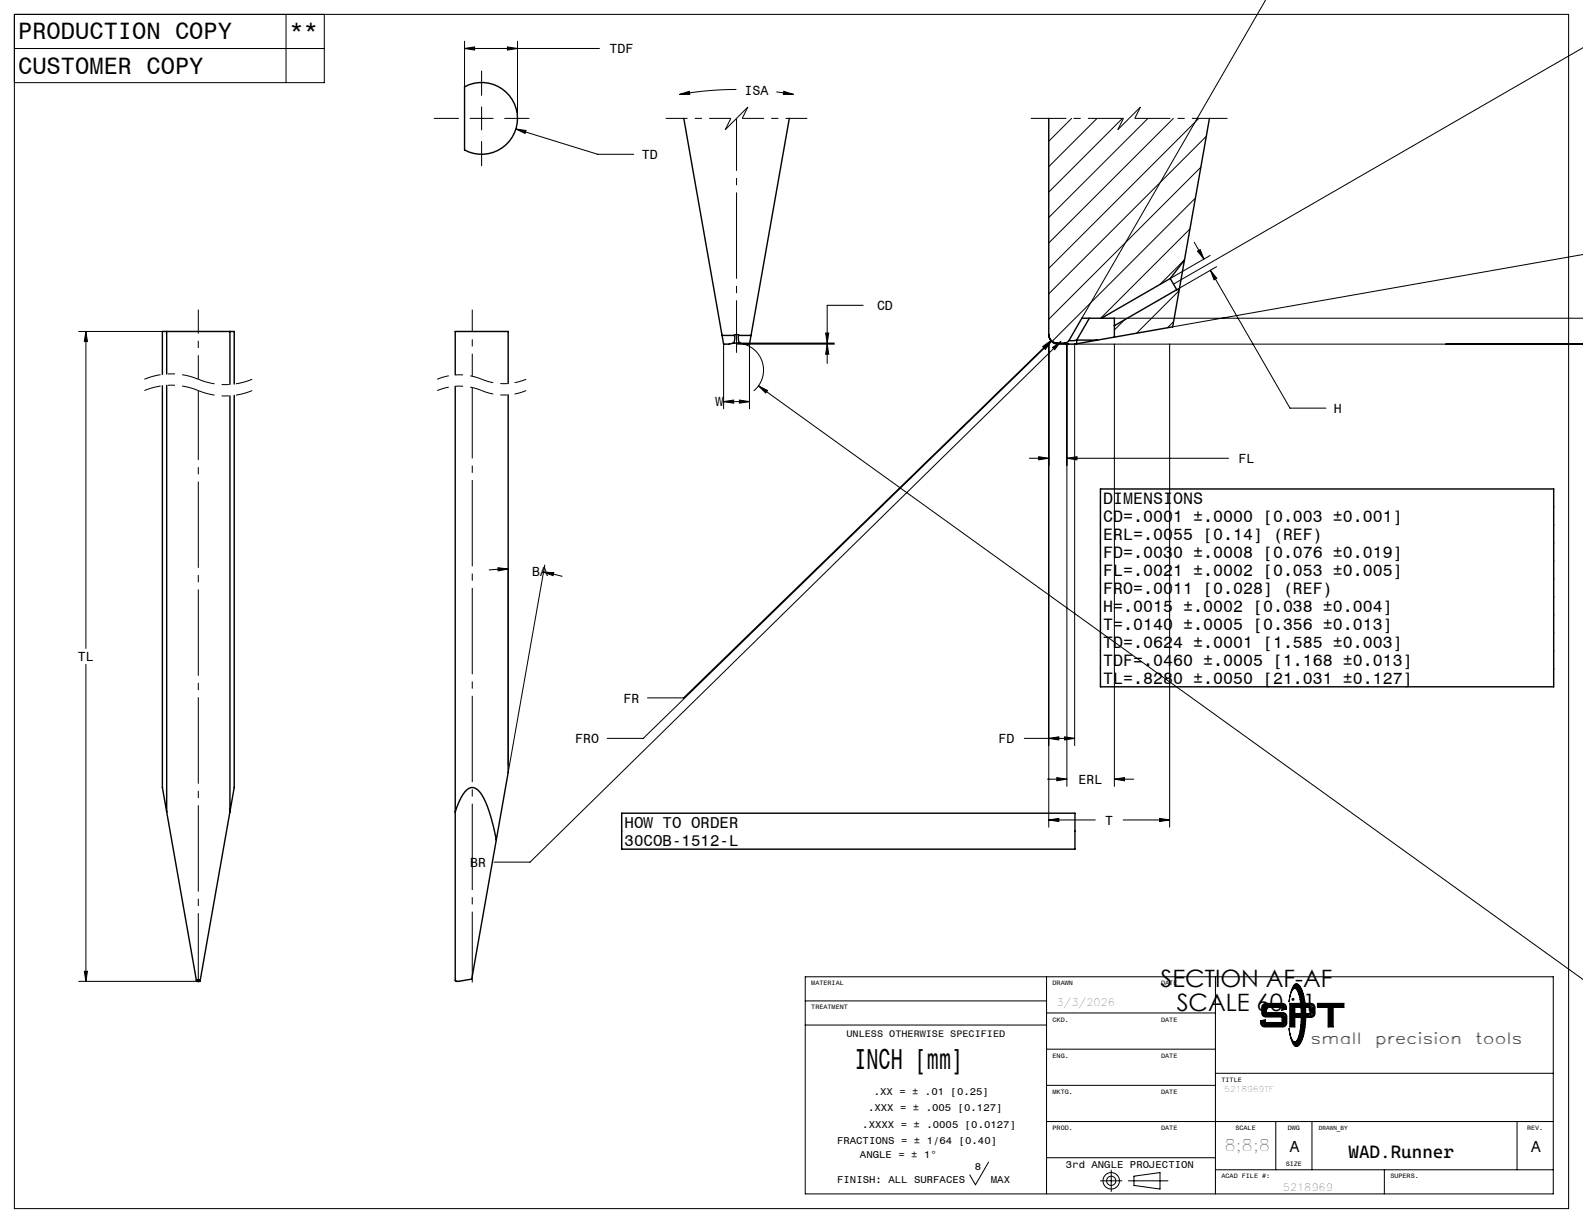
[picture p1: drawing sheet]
<svg xmlns="http://www.w3.org/2000/svg" width="279mm" height="216mm" viewBox="0 0 279 216" stroke-linecap="round" stroke-linejoin="round" font-family="sans-serif">
<g fill="none" stroke="#000" stroke-width=".25">
<path d="M82 15.3a6.3 6.3 0 0 1 9.3 5.6 6.3 6.3 0 0 1-9.3 5.6zM120.7 20.9l6.7 38.3M139.3 20.9l-6.7 38.3M185.1 20.9v38.1M213.5 20.9l-4.4 25M29.4 58.5h-.7v7.6M29.4 58.5v7.5M29.4 58.5h11.2M40.6 58.5h.7v9.3M40.6 58.5v9.4M127.4 59.2l.3 1.6 1.6-.2M127.4 59.2h2.1"/>
<path d="M129.5 59.2h.1a.68 .68 0 0 1 .9 0l-.2 .1v.6l.2 .6 .2 .1h-1.4M129.5 59.2h.1a1.37 1.37 0 0 1-.3 1.4M130.5 59.2h2.1M132.6 59.2l-.3 1.6-1.6-.2M185.1 59a1.52 1.52 0 0 0 1.5 1.6M185.1 59v.2a1.68 1.68 0 0 0 .9 1.4h.1M192.3 56.2l-2.3 3.8M194.4 56.2h2.3v1.3M194.4 56.2h-3.5l-2.2 3.9M196.7 57.5v2M206.5 49.2l1.2 1.9M206.5 49.2l-12.1 7"/>
<path d="M207.7 51.1l-11 6.4M208.1 51.1h-.4M208.1 51.1l-1.1 6.6-13.3 2.3M209.1 45.9l-1 5.2M209.1 45.9l-2.6 3.3M28.7 68.1v70.9l.7 4.3M29.4 68v75.3M40.6 69.9v73.4M41.3 69.8v69.2l-.7 4.3M80.3 66.2v-7.7h9.4v9.2M80.3 68.2v104.8l.2 .2 2.8-.4 4.3-24.5M89.7 69.7v66.7l-2.1 11.9"/>
<path d="M186.1 60.6l.7 .1h3.2M186.6 60.6h-.5M186.6 60.6h1.3M187.9 60.6l.7 .1M188.7 60.1l-.5 .4-.3 .1M190 60l-1.3 .1M190 60v.7M190 60h3.7M193.7 60l-3.7 .7M194.2 86.3h80v34.9h-80zM29.4 143.3l5.3 29.7M40.6 143.3l-5.3 29.7"/>
<path d="M80.3 143.3l.7-1.8a3.7 3.7 0 0 1 2.2-2.5 2.52 2.52 0 0 1 2.2 1.9l.7 1.6 .6 2 .9 3.8M109.7 143.6h80v6.3h-80zM34.7 173v.2h.2M34.7 173h.2M34.9 173.2h.2M34.9 173h.2M34.9 173v.2M35.1 173v.2M35.1 173h.2M35.3 173v.2h-.2M80.5 173.2h.1"/>
</g>
<g fill="none" stroke="#000" stroke-width=".18">
<path d="M223.4 0l-32.5 56.2M2.5 8.6h54.7M2.5 2.5h274.4v210.9h-274.4zM50.5 2.5v12.1M57.2 2.5v12.1h-54.7M82 8.6l1.8-.3v.5zM82 7.3v8M82 8.6h23.8M85 12.5v4.3M85 18.9v4M89.6 8.3l1.7 .3-1.7 .2zM91.3 7.3v13.6"/>
<path d="M119.9 16.7l1.8-.6v.6zM130 15.8a57.9 57.9 0 0 0-10.1 .9M137 16.2l3.1 .5M138.3 16.1l1.8 .6h-1.8zM279.4 8.4l-72.2 41.7M76.6 20.9h4.3M83 20.9h4M85 25v4.3M89.1 20.9h4.3M91.1 22.8l1.7 .2-.1 .6zM91.1 22.8l14.4 4.4h6.4M189.1 20.9l-4 4"/>
<path d="M193.6 20.9l-8.5 8.5M198.1 20.9l-13 13M202.6 20.9l-17.5 17.5M207.1 20.9l-22 22M211 35l-25.3 25.3M211.6 20.9l-26.5 26.5M211.9 29.5l-26.8 26.9M212.9 24.1l-27.8 27.8M13.9 58.5h27.4M15.2 58.5v56M15.2 58.5l.2 1.8h-.5zM145.7 58.8h.6l-.3 1.8z"/>
<path d="M152.4 53.9h-6.4v6.7M196.7 56.2h82.7M198.5 56.5l-1.8 1.8M207.1 56.8l-1 1.1M208.1 51.3l-7.5 7.5M209.1 45.9l-4.4 4.3M210 40.4l-15.7 15.8M210.8 42.8l1.7 2.9M211.4 44.3l.4-.2 .7 1.6zM213.6 45.1l-7 4M213.6 47.7l1.2 1.4-.5 .3zM213.6 47.7l14.1 24.4h6.3"/>
<path d="M214.7 47.1l-6.9 4M279.4 44.9l-72.4 12.8M127.7 60.8v11.4M127.7 70.9h4.6M127.7 70.9h.1M127.7 70.9l1.8-.3v.6zM130 60.8h17.3M130 60.6h17.3M130.5 70.6l1.8 .3-1.8 .3zM131.3 60.8a4.8 4.8 0 0 1 1.7 8.2M132.3 60.8v11.4M133.9 68.1l145.5 104.8"/>
<path d="M133.9 68.1l1.6 .8-.4 .5zM146 60.8l.3 1.7h-.6zM146 60.8v3.4M184.1 61.1l1.4-1-1 1.4zM184.1 61.3l1.5-1.1-1.1 1.5zM185.1 60.8v85.2M185.5 60.1l-64.9 63.1h-6.3M185.6 60.2l-72.1 70.2h-6.3M185.8 61.3l1.4-1-1 1.4zM187.2 60.3l-93.6 91.9h-6.4M188.3 60.8v78M196.7 60.8v78"/>
<path d="M206.4 60.8v85.2M279.4 60.8h-89.7v70.8M96.2 99.7l-6.5 36.7M181.7 80.9h3.4M183.3 80.6l1.8 .3-1.8 .3zM188.3 80.9l1.8-.3v.6zM188.3 80.9h28.5M15.2 117.3v55.9M87.9 100.2l1.8 .3-1.8 .3zM89.7 100.5l-3.4 .1M89.7 100.5v34.6M95.9 101l1.8 .1-.1 .5z"/>
<path d="M95.9 101l3.4 .8M180.8 130.4h8.9M184.9 137.5h3.4M185.1 130.3l1.8-.2v.5zM186.5 137.3l1.8 .3-1.8 .2zM187.9 130.1l1.8 .2-1.8 .3zM196.7 137.6l1.8-.3v.5zM196.7 137.5h3.4M185.1 144.7l1.8-.2v.5zM185.1 144.8h8.2M198.2 144.8h8.2M204.7 144.5l1.7 .2-1.7 .3z"/>
<path d="M13.9 173.2h21.1M14.9 171.5h.5l-.2 1.7zM142.1 172.4h132.1v38.4h-132.1zM142.1 176.7h42.6M184.7 172.4v38.4M184.7 178.8h29.8M214.5 172.4v38.4M222.9 177.3l.5-.2h2.9a.79 .79 0 0 1 .8 1l-.9 .2v-.5h-2.7v.9h2.9a.72 .72 0 0 1 .7 .8v1.1a.72 .72 0 0 1-.7 .7h-3.2a.72 .72 0 0 1-.7-.7v-.4l.8-.2v.5h3v-1h-2.9a.72 .72 0 0 1-.7-.7v-1.1zM223 177.4l.4-.1h2.9a.61 .61 0 0 1 .6 .7l-.5 .2v-.5h-3v1.2h3a.58 .58 0 0 1 .6 .6v1.1a.58 .58 0 0 1-.6 .5h-3.2a.64 .64 0 0 1-.6-.8l.6-.1v.4h3.2v-1.2h-3a.58 .58 0 0 1-.6-.6v-1.1zM223.1 177.6l.3-.2h2.9l.3 .1 .2 .4-.3 .1v-.5h-3.3v1.5l3.4 .1 .2 .4-.1 1.4-.3 .1h-3.2l-.3-.1-.1-.5h.3v.4h3.5v-1.5l-3.4-.1-.2-.4zM223.1 177.8v1.1M223.4 179.1h3"/>
<path d="M226.6 177.7l.1 .2M226.7 179.4v1.3M227.6 177.1h1.9v.7h-1v1.1h1.1v.7h-1.1v1.7h-.9zM227.8 177.3h1.5l.1 .4h-1v1.4h1v.4h-1v1.6h-.6zM227.9 177.4h1.3v.1h-.9v1.7h1v.1h-1v1.7h-.4zM228.1 177.5v3.4M228.4 173.8a.69 .69 0 0 1 1.1 .5 13.7 13.7 0 0 1 0 9.9 .73 .73 0 0 1-.7 .6 .73 .73 0 0 1-.7-.7l-.3-.9-.3-1.6a3 3 0 0 0 1 2.3h.1a3.3 3.3 0 0 0 .9-2.4 12.8 12.8 0 0 0-.6-6.8 .45 .45 0 0 0-.5-.2 .45 .45 0 0 0-.4 .4l-.5 2 .5-2.2zM228.5 174a.51 .51 0 0 1 .6-.1 .51 .51 0 0 1 .3 .4 13.5 13.5 0 0 1 0 9.8l-.3 .4a.47 .47 0 0 1-.5 .1 .47 .47 0 0 1-.3-.4l-.1-.2a.67 .67 0 0 0 1-.6 14.4 14.4 0 0 0-.1-8.6 .6 .6 0 0 0-.9-.4zM228.6 174.1a1.91 1.91 0 0 1 1.1 1.8 15 15 0 0 1-.3 7.7l-.4 .5-.4 .2M228.8 174l-.3 .2a1.65 1.65 0 0 1 1.1 1.6 14.2 14.2 0 0 1-.4 7.9l-.3 .4-.4 .1 .3 .3M228.8 174h.1M228.8 174l.4 .2a8.5 8.5 0 0 1 1 5 8.5 8.5 0 0 1-1 5l-.4 .3"/>
<path d="M230.4 177.1h1a.72 .72 0 0 1 .7 .7v1.1a.72 .72 0 0 1-.7 .7h-.8v-.7l.5-.1 .1-.7-.2-.2-.5-.1zM230.6 177.3h.8a.58 .58 0 0 1 .6 .5v1.1a.58 .58 0 0 1-.6 .6h-.7v-.4l.4-.1 .2-.2v-.7l-.1-.4h-.6zM230.8 177.4h.7l.3 .4v1.3l-.3 .2h-.6v-.1l.3-.1 .3-.2v-1a.58 .58 0 0 0-.7-.4zM231.4 177.6l.3 .2v1.2l-.3 .2M232.5 177.1h4.7v.7h-1.9v3.5h-.9v-3.5h-1.9zM232.7 177.3h4.4v.4h-1.9v3.4h-.6v-3.4h-1.9zM232.8 177.4h4.1v.1h-1.9v3.5h-.3v-3.5h-1.9zM234.9 177.6v3.3M142.1 181h42.6M184.7 191.6h29.8M184.7 198h89.5M184.7 185.2h29.8"/>
<path d="M214.5 189.5h59.7M222.9 180.5v.2M223.2 180.9h3.2M225.2 198v8.5M228.8 184.5h.1M231.6 198v8.5M267.8 198v8.5M174.5 205.2l-2.3 4-1-1.8M184.7 204.4h29.8M194.2 208.5h3.8M196.1 206.6v3.7M199.2 208.5h6.9"/>
<path d="M200.1 207.6l4.6-.6v2.9l-4.6-.6zM214.5 206.5h59.7M244.3 206.5v4.3"/>
<circle cx="196.1" cy="208.5" r=".81"/>
<circle cx="196.1" cy="208.5" r="1.45"/>
</g>
<path d="M85 68.9a10.2 10.2 0 0 0-7.8 0M85 66.9a10.2 10.2 0 0 0-7.8 0M92.9 68.9a10.2 10.2 0 0 1-7.9 0M92.9 66.9a10.2 10.2 0 0 1-7.9 0" fill="none" stroke="#000" stroke-width=".18" stroke-dasharray="6.3 1.3 1.3 1.3" stroke-dashoffset="4.2" stroke-linecap="butt"/>
<path d="M35 68.9a12.4 12.4 0 0 0-9.5 0M35 66.9a12.4 12.4 0 0 0-9.5 0M44.5 68.9a12.4 12.4 0 0 1-9.5 0M44.5 66.9a12.4 12.4 0 0 1-9.5 0" fill="none" stroke="#000" stroke-width=".18" stroke-dasharray="6.3 1.3 1.3 1.3" stroke-dashoffset="3.4" stroke-linecap="butt"/>
<path d="M129 20.9h-11.5M142.5 20.9h-11.5" fill="none" stroke="#000" stroke-width=".18" stroke-dasharray="6.3 1.3 1.3 1.3" stroke-dashoffset="2.5" stroke-linecap="butt"/>
<path d="M132 18.9l-2 2M201.3 18.9l-2 2M128 22.9l1-2M130 20.9l-2 2M131 20.9l1-2M197.3 22.9l1-2M199.3 20.9l-2 2M200.3 20.9l1-2" fill="none" stroke="#000" stroke-width=".18" stroke-dasharray="6.3 1.3 1.3 1.3" stroke-linecap="butt"/>
<path d="M198.3 20.9h-16.4M216.6 20.9h-16.3" fill="none" stroke="#000" stroke-width=".18" stroke-dasharray="6.3 1.3 1.3 1.3" stroke-dashoffset=".1" stroke-linecap="butt"/>
<path d="M83.4 68.4v105" fill="none" stroke="#000" stroke-width=".18" stroke-dasharray="15.2 1.3 1.3 1.3" stroke-dashoffset="2.7" stroke-linecap="butt"/>
<path d="M83.4 54.7v11.7" fill="none" stroke="#000" stroke-width=".18" stroke-dasharray="15.2 1.3 1.3 1.3" stroke-dashoffset="11.3" stroke-linecap="butt"/>
<path d="M35 68.9v104.5" fill="none" stroke="#000" stroke-width=".18" stroke-dasharray="15.2 1.3 1.3 1.3" stroke-dashoffset="3" stroke-linecap="butt"/>
<path d="M35 54.7v12.2" fill="none" stroke="#000" stroke-width=".18" stroke-dasharray="15.2 1.3 1.3 1.3" stroke-dashoffset="11" stroke-linecap="butt"/>
<path d="M130 20.9v41.4" fill="none" stroke="#000" stroke-width=".18" stroke-dasharray="15.2 1.3 1.3 1.3" stroke-dashoffset="6" stroke-linecap="butt"/>
<path d="M95.9 101l1.8 .1-.1 .5zM87.9 100.2l1.8 .3-1.8 .3zM15.2 58.5l.2 1.8h-.5zM14.9 171.5h.5l-.2 1.7zM91.1 22.8l1.6 .8 .1-.6zM89.6 8.3l1.7 .3-1.7 .2zM82 8.6l1.8-.3v.5zM130.5 70.6l1.8 .3-1.8 .3zM127.7 70.9l1.8-.3v.6zM119.9 16.7h1.8v-.6zM138.3 16.1v.6h1.8zM146 60.8l.3 1.7h-.6zM145.7 58.8h.6l-.3 1.8zM133.9 68.1l1.2 1.3 .4-.5zM185.1 130.3l1.8-.2v.5zM187.9 130.1l1.8 .2-1.8 .3zM279.4 59v1.8zM204.7 144.5l1.7 .2-1.7 .3zM185.1 144.7l1.8-.2v.5zM184.1 61.3l.4 .4 1.1-1.5zM279.4 54.4v1.8zM279.4 60.8v1.7zM196.7 137.6l1.8-.3v.5zM186.5 137.3l1.8 .3-1.8 .2zM188.3 80.9l1.8-.3v.6zM183.3 80.6l1.8 .3-1.8 .3zM279.4 59v1.8zM211.4 44.3l.4-.2 .7 1.6zM213.6 47.7l1.2 1.4-.5 .3zM279.4 59v1.8zM184.1 61.1l.4 .4 1-1.4zM185.8 61.3l.4 .4 1-1.4z" fill="#000"/>
<text font-size="5.1" x="150.8" y="188.8">INCH [mm]</text>
<g font-size="4.2">
<text x="3.2" y="6.8">PRODUCTION COPY</text>
<text x="51.1" y="6.8">**</text>
<text x="3.2" y="13">CUSTOMER COPY</text>
<text x="204.8" y="174.2">SECTION AF-AF</text>
<text x="207.7" y="178.4">SCALE 60 : 1</text>
</g>
<text font-size="3.2" x="238" y="204.5">WAD.Runner</text>
<g font-size="2.9">
<text x="194.7" y="89">DIMENSIONS</text>
<text x="194.7" y="92.2">CD=.0001 ±.0000 [0.003 ±0.001]</text>
<text x="194.7" y="95.3">ERL=.0055 [0.14] (REF)</text>
<text x="194.7" y="98.5">FD=.0030 ±.0008 [0.076 ±0.019]</text>
<text x="194.7" y="101.7">FL=.0021 ±.0002 [0.053 ±0.005]</text>
<text x="194.7" y="104.9">FRO=.0011 [0.028] (REF)</text>
<text x="194.7" y="108">H=.0015 ±.0002 [0.038 ±0.004]</text>
<text x="194.7" y="111.2">T=.0140 ±.0005 [0.356 ±0.013]</text>
<text x="194.7" y="114.4">TD=.0624 ±.0001 [1.585 ±0.003]</text>
<text x="194.7" y="117.5">TDF=.0460 ±.0005 [1.168 ±0.013]</text>
<text x="194.7" y="120.7">TL=.8280 ±.0050 [21.031 ±0.127]</text>
</g>
<g font-size="2.8">
<text x="110.2" y="146.2">HOW TO ORDER</text>
<text x="110.2" y="149.3">30COB-1512-L</text>
<text x="231.4" y="184.3">small</text>
<text x="242.8" y="184.3">precision</text>
<text x="260.5" y="184.3">tools</text>
<text x="216.1" y="203.3">8;8;8</text>
<text x="227.7" y="203.3">A</text>
<text x="270.3" y="203.3">A</text>
</g>
<g font-size="2.3">
<text x="107.6" y="9.4">TDF</text>
<text x="131.4" y="16.7">ISA</text>
<text x="113.3" y="28.1">TD</text>
<text x="154.8" y="54.7">CD</text>
<text x="126.3" y="71.7">W</text>
<text x="235.4" y="72.9">H</text>
<text x="218.6" y="81.7">FL</text>
<text x="93.9" y="101.7">BA</text>
<text x="13.8" y="116.7">TL</text>
<text x="110.1" y="124">FR</text>
<text x="101.5" y="131.2">FRO</text>
<text x="176.2" y="131.2">FD</text>
<text x="190.4" y="138.4">ERL</text>
<text x="195.1" y="145.6">T</text>
<text x="83" y="153">BR</text>
</g>
<g font-size="1.8">
<text x="186.5" y="177.6">3/3/2026</text>
<text x="153.2" y="196.2">.XXX = ± .005 [0.127]</text>
<text x="154.2" y="193.3">.XX = ± .01 [0.25]</text>
<text x="147.7" y="201.9">FRACTIONS = ± 1/64 [0.40]</text>
<text x="152.2" y="199">.XXXX = ± .0005 [0.0127]</text>
<text x="147.8" y="208.8">FINISH: ALL SURFACES</text>
<text x="151.8" y="204.5">ANGLE = ± 1°</text>
<text x="172.1" y="206.5">8</text>
<text x="174.9" y="208.8">MAX</text>
<text x="188.1" y="206.2">3rd ANGLE PROJECTION</text>
<text x="226.4" y="210.2">5218969</text>
</g>
<text font-size="1.7" x="149.4" y="183">UNLESS OTHERWISE SPECIFIED</text>
<text font-size="1.4" x="216.1" y="192.8">5218969TF</text>
<g font-size="1.1">
<text x="143.2" y="173.9">MATERIAL</text>
<text x="185.8" y="173.9">DRAWN</text>
<text x="204.9" y="173.9">DATE</text>
<text x="143.2" y="178.2">TREATMENT</text>
<text x="185.8" y="180.3">CKD.</text>
<text x="204.9" y="180.3">DATE</text>
<text x="185.8" y="186.7">ENG.</text>
<text x="204.9" y="186.7">DATE</text>
<text x="215.6" y="191">TITLE</text>
<text x="185.8" y="193.1">MKTG.</text>
<text x="204.9" y="193.1">DATE</text>
<text x="185.8" y="199.5">PROD.</text>
<text x="204.9" y="199.5">DATE</text>
<text x="218.1" y="199.5">SCALE</text>
<text x="227.3" y="199.5">DWG</text>
<text x="232.8" y="199.5">DRAWN_BY</text>
<text x="269.5" y="199.5">REV.</text>
<text x="215.6" y="208">ACAD FILE #:</text>
<text x="226.9" y="205.9">SIZE</text>
<text x="245.4" y="208">SUPERS.</text>
</g>
</svg>
